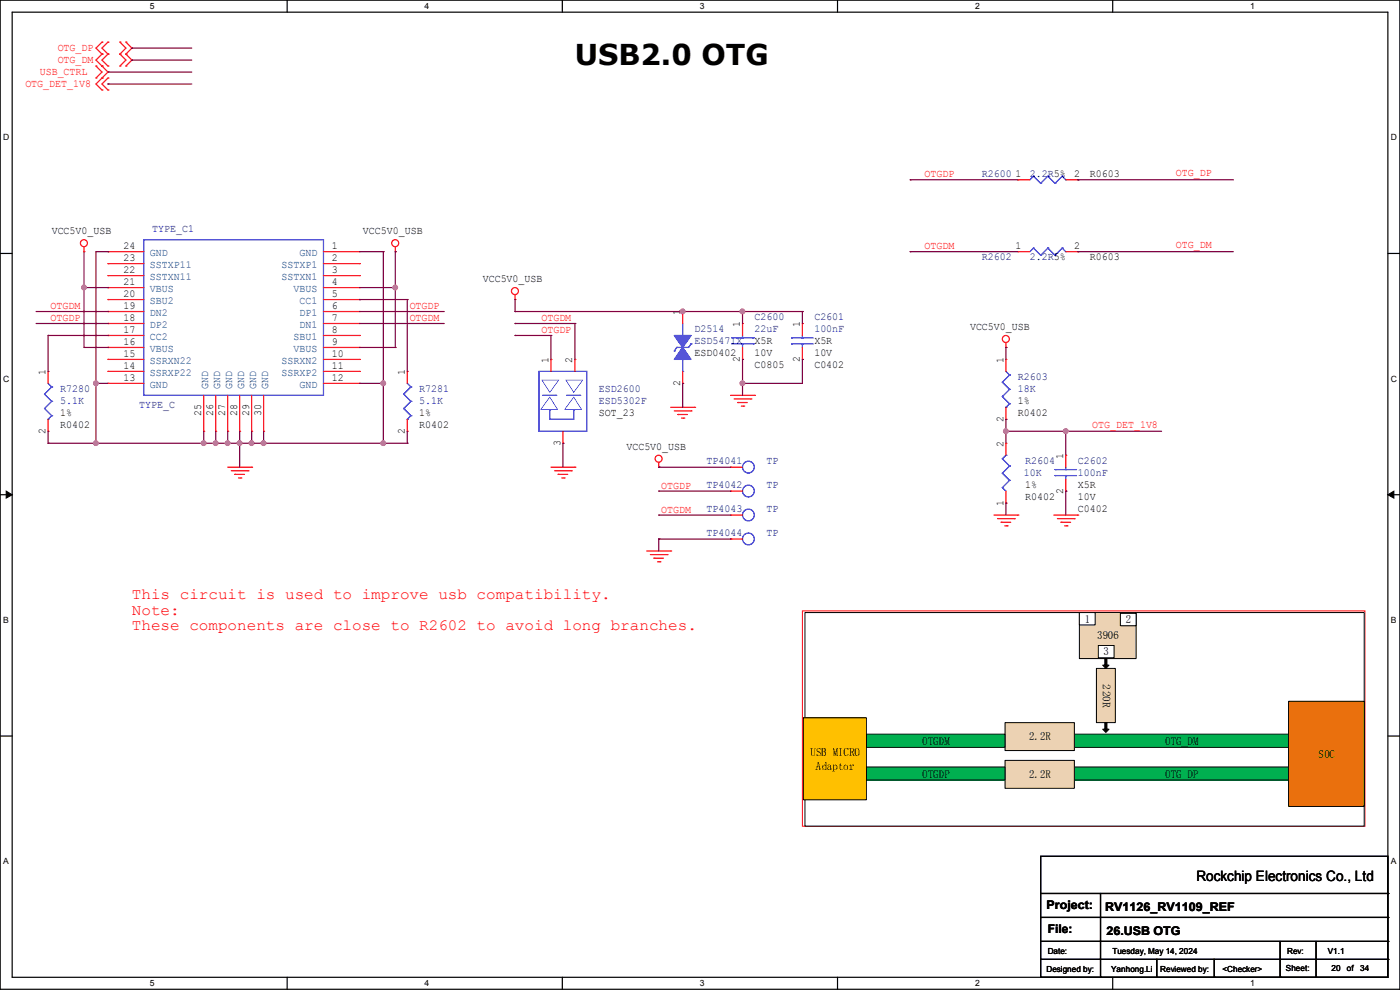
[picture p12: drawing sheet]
<svg xmlns="http://www.w3.org/2000/svg" width="297mm" height="210mm" viewBox="0 0 297 210" stroke-linecap="round" stroke-linejoin="round" font-family="sans-serif">
<path d="M0 0h297v209.8h-297zM2.6 2.6h291.8v204.7h-291.8z" fill="none" stroke="#000" stroke-width=".25"/>
<g fill="#fff">
<path d="M31.7 .3h1v2h-1z"/>
<path d="M31.7 207.6h1v1.9h-1z"/>
</g>
<path d="M60.9 0v2.6M60.9 207.3v2.5" fill="none" stroke="#000" stroke-width=".25"/>
<g fill="#fff">
<path d="M90.1 .3h1v2h-1z"/>
<path d="M90.1 207.6h1v1.9h-1z"/>
</g>
<path d="M119.3 0v2.6M119.3 207.3v2.5" fill="none" stroke="#000" stroke-width=".25"/>
<g fill="#fff">
<path d="M148.5 .3h.9v2h-.9z"/>
<path d="M148.5 207.6h.9v1.9h-.9z"/>
</g>
<path d="M177.7 0v2.6M177.7 207.3v2.5" fill="none" stroke="#000" stroke-width=".25"/>
<g fill="#fff">
<path d="M206.8 .3h1v2h-1z"/>
<path d="M206.8 207.6h1v1.9h-1z"/>
</g>
<path d="M236.1 0v2.6M236.1 207.3v2.5" fill="none" stroke="#000" stroke-width=".25"/>
<g fill="#fff">
<path d="M265.2 .3h1v2h-1z"/>
<path d="M265.2 207.6h1v1.9h-1z"/>
<path d="M.7 28.2h1.2v1.9h-1.2z"/>
<path d="M295.1 28.2h1.2v1.9h-1.2z"/>
<path d="M.7 79.3h1.2v2h-1.2z"/>
<path d="M295.1 79.3h1.2v2h-1.2z"/>
</g>
<path d="M0 53.8h2.6M294.4 53.8h2.6" fill="none" stroke="#000" stroke-width=".25"/>
<g fill="#fff">
<path d="M.7 130.5h1.2v2h-1.2z"/>
<path d="M295.1 130.5h1.1v2h-1.1z"/>
</g>
<path d="M0 104.9h2.6M294.4 104.9h2.6" fill="none" stroke="#000" stroke-width=".25"/>
<path d="M1.3 104.2l1.3 .7-1.3 .8zM294.4 104.9l1.3-.7v1.5z" fill="#000" stroke="#000" stroke-width=".21"/>
<g fill="#fff">
<path d="M.7 181.7h1.2v2h-1.2z"/>
<path d="M295.1 181.7h1.1v2h-1.1z"/>
</g>
<path d="M0 156.1h2.6M294.4 156.1h2.6" fill="none" stroke="#000" stroke-width=".25"/>
<path d="M170.2 129.6h119.4v45.7h-119.4z" fill-rule="evenodd" fill="#fff" stroke="#f00" stroke-width=".21"/>
<path d="M170.8 129.9h118.6v45.3h-118.6z" fill-rule="evenodd" fill="#fff"/>
<path d="M170.8 129.9h118.6v45.3h-118.6z" fill="none" stroke="#000" stroke-width=".21"/>
<path d="M227.9 155.7h45.5v2.8h-45.5z" fill-rule="evenodd" fill="#00b050"/>
<path d="M227.9 155.7h45.5v2.8h-45.5z" fill="none" stroke="#000" stroke-width=".21"/>
<path d="M227.9 162.7h45.5v2.8h-45.5z" fill-rule="evenodd" fill="#00b050"/>
<path d="M227.9 162.7h45.5v2.8h-45.5z" fill="none" stroke="#000" stroke-width=".21"/>
<path d="M213.2 153.3h14.7v5.9h-14.7z" fill-rule="evenodd" fill="#ecd2b3"/>
<path d="M213.2 153.3h14.7v5.9h-14.7z" fill="none" stroke="#000" stroke-width=".21"/>
<path d="M213.2 161.3h14.7v5.9h-14.7z" fill-rule="evenodd" fill="#ecd2b3"/>
<path d="M213.2 161.3h14.7v5.9h-14.7z" fill="none" stroke="#000" stroke-width=".21"/>
<path d="M183.8 155.7h29.4v2.8h-29.4z" fill-rule="evenodd" fill="#00b050"/>
<path d="M183.8 155.7h29.4v2.8h-29.4z" fill="none" stroke="#000" stroke-width=".21"/>
<path d="M183.8 162.7h29.4v2.8h-29.4z" fill-rule="evenodd" fill="#00b050"/>
<path d="M183.8 162.7h29.4v2.8h-29.4z" fill="none" stroke="#000" stroke-width=".21"/>
<path d="M170.4 152.2h13.4v17.5h-13.4z" fill-rule="evenodd" fill="#ffc000"/>
<path d="M170.4 152.2h13.4v17.5h-13.4z" fill="none" stroke="#000" stroke-width=".21"/>
<path d="M232.6 141.8h4v11.5h-4z" fill-rule="evenodd" fill="#ecd2b3"/>
<path d="M232.6 141.8h4v11.5h-4z" fill="none" stroke="#000" stroke-width=".21"/>
<path d="M229 129.9h12v9.8h-12z" fill-rule="evenodd" fill="#ecd2b3"/>
<path d="M229 129.9h12v9.8h-12z" fill="none" stroke="#000" stroke-width=".21"/>
<path d="M233 136.9h3.3v2.6h-3.3z" fill-rule="evenodd" fill="#fff"/>
<path d="M233 136.9h3.3v2.6h-3.3z" fill="none" stroke="#000" stroke-width=".21"/>
<path d="M229 129.9h3.3v2.7h-3.3z" fill-rule="evenodd" fill="#fff"/>
<path d="M229 129.9h3.3v2.7h-3.3z" fill="none" stroke="#000" stroke-width=".21"/>
<path d="M237.7 130.1h3.3v2.6h-3.3z" fill-rule="evenodd" fill="#fff"/>
<path d="M237.7 130.1h3.3v2.6h-3.3z" fill="none" stroke="#000" stroke-width=".21"/>
<path d="M273.4 148.8h16v22.3h-16z" fill-rule="evenodd" fill="#ea700d"/>
<path d="M234.4 139.7h.4v1.4h.5l-.7 .7-.7-.7h.5zM234.4 153.3h.4v1.4h.5l-.7 .7-.7-.7h.5zM273.4 148.8h16v22.3h-16z" fill="none" stroke="#000" stroke-width=".21"/>
<g fill="#000">
<path d="M234.4 153.3h.4v1.4h.5l-.7 .7-.7-.7h.5z" fill-rule="evenodd"/>
<path d="M234.4 139.7h.4v1.4h.5l-.7 .7-.7-.7h.5z" fill-rule="evenodd"/>
</g>
<g fill="none" stroke="#f00" stroke-width=".25">
<path d="M20.4 16.6h.1M20.4 14h.1M20.4 14l1.2 1.3-1.2 1.3M21.6 11.5h.1M21.6 8.9h.1M21.6 14h.1M21.6 16.6h.1M21.6 19.1h.1M21.6 11.5l-1.2 1.2 2.5 2.6-2.5 2.5 1.2 1.3M21.6 8.9l-1.2 1.3 1.2 1.3M22.9 11.5h.1M22.9 8.9h.1"/>
<path d="M22.9 14h.1M22.9 19.1h.1M22.9 16.6h.1M22.9 8.9l-1.3 1.3 1.3 1.3M22.9 16.6l-1.3 1.2 1.3 1.3M22.9 11.5l-1.3 1.2 1.3 1.3M25.4 11.5h.1M25.4 8.9h.1M25.4 14h.1M25.4 8.9l1.3 1.3-1.3 1.3M25.4 11.5l1.3 1.2-1.3 1.3M26.7 8.9h.1"/>
<path d="M26.7 11.5h.1M26.7 14h.1M26.7 8.9l1.3 1.3-1.3 1.3M26.7 11.5l1.3 1.2-1.3 1.3M215.9 38.1h.1M215.9 38.1h2.6M226.1 38.1h2.5M228.6 38.1h.1M17.8 53.4h.1M17.8 52.4v1M22.9 53.4h.1M22.9 58.5h.1"/>
<path d="M22.9 55.9h.1M22.9 53.4h7.6M22.9 55.9h7.6M22.9 58.5h7.6M68.6 53.4h7.6M68.6 55.9h7.6M68.6 58.5h7.6M76.2 53.4h.1M76.2 55.9h.1M76.2 58.5h.1M83.9 53.4h.1M83.9 52.4v1"/>
<path d="M215.9 53.4h.1M215.9 53.4h2.6M226.1 53.4h2.5M228.6 53.4h.1M10.2 78.8h.1M10.2 78.8v2.5M22.9 61h.1M22.9 68.6h.1M22.9 66.1h.1M22.9 71.2h.1M22.9 76.2h.1M22.9 78.8h.1"/>
<path d="M22.9 63.5h.1M22.9 73.7h.1M22.9 61h7.6M22.9 63.5h7.6M22.9 66.1h7.6M22.9 68.6h7.6M22.9 71.2h7.6M22.9 73.7h7.6M22.9 76.2h7.6M22.9 78.8h7.6M68.6 61h7.6M68.6 63.5h7.6"/>
<path d="M68.6 66.1h7.6M68.6 68.6h7.6M68.6 71.2h7.6M68.6 73.7h7.6M68.6 76.2h7.6M68.6 78.8h7.6M76.2 61h.1M76.2 63.5h.1M76.2 66.1h.1M76.2 68.6h.1M76.2 71.2h.1M76.2 73.7h.1"/>
<path d="M76.2 76.2h.1M76.2 78.8h.1M86.4 78.8h.1M86.4 78.8v2.5M109.3 63.5h.1M109.3 62.5v1M116.9 76.2h.1M116.9 76.2v2.6M122 76.2h.1M122 76.2v2.6M144.8 66.1h.1M144.8 66.1v2.5"/>
<path d="M144.8 78.8v2.5M157.5 68.6h.1M157.5 76.2h.1M157.5 68.6v2.6M157.5 73.7v2.5M170.2 68.6h.1M170.2 76.2h.1M170.2 68.6v2.6M170.2 73.7v2.5M213.4 73.7h.1M213.4 76.2h.1M213.4 72.7v1"/>
<path d="M213.4 76.2v2.6M10.2 91.5h.1M10.2 88.9v2.6M22.9 81.3h.1M22.9 81.3h7.6M43.2 91.5h.1M43.2 83.9v7.6M45.8 91.5h.1M45.8 83.9v7.6M48.3 91.5h.1M48.3 99.1h5.1M48.3 83.9v7.6"/>
<path d="M49.1 99.9h3.5M50.8 91.5h.1M50.8 83.9v7.6M52.6 99.9h.1M53.4 99.1h.1M53.4 91.5h.1M53.4 83.9v7.6M55.9 91.5h.1M55.9 83.9v7.6M68.6 81.3h7.6M76.2 81.3h.1M86.4 91.5h.1"/>
<path d="M86.4 88.9v2.6M116.9 99.1h5.1M117.6 99.9h3.6M119.4 94h.1M119.4 91.5v2.5M121.2 99.9h.1M122 99.1h.1M139.7 99.1h.1M139.7 98.1v1M142.3 86.4h5.1M143 87.2h3.6M143.8 87.9h.1"/>
<path d="M143.8 87.9h2M144.6 88.7h.5M144.8 81.3h.1M145.1 88.7h.1M146.6 87.2h.1M147.4 86.4h.1M155 99.1h.1M155 99.1h2.5M155 83.9h5.1M155.7 84.6h3.6M156.5 85.4h.1M156.5 85.4h2"/>
<path d="M157.3 86.1h.5M157.8 86.1h.1M159.3 84.6h.1M160.1 83.9h.1M213.4 88.9h.1M213.4 94h.1M213.4 86.4v2.5M213.4 94v2.6M226.1 96.6h.1M226.1 96.6v2.5M49.8 100.6h.1M49.8 100.6h2.1"/>
<path d="M50.6 101.4h.5M51.1 101.4h.1M118.4 100.6h.1M118.4 100.6h2M119.2 101.4h.5M119.7 101.4h.1M137.2 116.9h5.1M138 117.6h3.5M138.7 118.4h.1M138.7 118.4h2.1M139.5 119.2h.5M140 119.2h.1"/>
<path d="M141.5 117.6h.1M142.3 116.9h.1M155 104.2h.1M155 109.3h.1M155 114.3h.1M155 109.3h2.5M155 104.2h2.5M155 114.3h2.5M210.9 109.3h5M211.6 110h3.6M212.4 110.8h.1M212.4 110.8h2"/>
<path d="M213.1 111.5h.6M213.4 106.7h.1M213.4 104.2v2.5M213.7 111.5h.1M215.2 110h.1M215.9 109.3h.1M223.6 109.3h5M224.3 110h3.6M225.1 110.8h.1M225.1 110.8h2M225.8 111.5h.6M226.1 104.2h.1"/>
<path d="M226.1 101.6v2.6M226.4 111.5h.1M227.9 110h.1M228.6 109.3h.1"/>
<circle cx="17.8" cy="51.6" r=".74"/>
<circle cx="83.8" cy="51.6" r=".74"/>
<circle cx="109.2" cy="61.7" r=".74"/>
<circle cx="213.4" cy="71.9" r=".74"/>
<circle cx="139.7" cy="97.3" r=".74"/>
</g>
<g fill="none" stroke="#000" stroke-width=".25">
<path d="M220.8 181.7h73.6v25.6h-73.6zM220.8 189.5h73.6M220.8 194.6h73.6M220.8 199.7h73.6M233.5 189.5v17.8M271.6 199.7v7.6M279.2 199.7v7.6M294.4 189.5h.1M294.4 194.6h.1M294.4 199.7h.1M220.8 203.5h73.6M233.5 207.3h.1"/>
<path d="M245.4 207.3h.1M245.4 203.5v3.8M257.6 207.3h.1M257.6 203.5v3.8M271.6 207.3h.1M279.2 207.3h.1M294.4 203.5h.1"/>
</g>
<g fill="none" stroke="#00f" stroke-width=".25">
<path d="M219.2 37.4h.1M219.2 37.4l-.7 .7M219.2 37.4l1.6 1.5M220.8 38.9h.1M222.3 37.4h.1M222.3 37.4l-1.5 1.5M222.3 37.4l1.5 1.5M223.8 38.9h.1M225.3 37.4h.1M225.3 37.4l-1.5 1.5M225.3 37.4l.8 .7M226.1 38.1h.1"/>
<path d="M30.5 50.8h38.1v33.1h-38.1zM219.2 52.6h.1M219.2 52.6l-.7 .8M219.2 52.6l1.6 1.5M220.8 54.1h.1M222.3 52.6h.1M222.3 52.6l-1.5 1.5M222.3 52.6l1.5 1.5M223.8 54.1h.1M225.3 52.6h.1M225.3 52.6l-1.5 1.5M225.3 52.6l.8 .8"/>
<path d="M226.1 53.4h.1M114.3 78.8h10.2v12.7h-10.2zM143 74.5h.1M143.6 73.7h.1M143.6 73.7l-.6 .8M144.8 71.2h.1M144.8 78.8h.1M144.8 68.6v2.6M144.8 76.2v2.6M146.6 72.9h.1M146.6 72.9l-.5 .8h-2.5M155.2 72.9h4.6"/>
<path d="M155.2 71.7h4.6M157.5 71.7h.1M157.5 72.9h.1M157.5 71.2v.5M157.5 72.9v.8M159.8 72.9h.1M159.8 71.7h.1M167.9 72.9h.1M167.9 71.7h.1M167.9 72.9h4.6M167.9 71.7h4.6M170.2 71.7h.1"/>
<path d="M170.2 72.9h.1M170.2 71.2v.5M170.2 72.9v.8M213.4 78.8l.8 .7M214.2 79.5h.1M214.2 79.5l-1.6 1.6M9.4 83.6h.1M9.4 86.7h.1M9.4 83.6l1.6 1.5M9.4 86.7l1.6 1.5M10.2 88.9h.1M10.2 81.3l.8 .8"/>
<path d="M11 82.1h.1M11 85.1h.1M11 88.2h.1M11 82.1l-1.6 1.5M11 85.1l-1.6 1.6M11 88.2l-.8 .7M85.6 83.6h.1M85.6 86.7h.1M85.6 83.6l1.6 1.5M85.6 86.7l1.6 1.5M86.4 88.9h.1M86.4 81.3l.8 .8"/>
<path d="M87.2 82.1h.1M87.2 85.1h.1M87.2 88.2h.1M87.2 82.1l-1.6 1.5M87.2 85.1l-1.6 1.6M87.2 88.2l-.8 .7M114.9 80.6h3.8l-2.1 2.8zM115.1 83.9h2.8M116.6 84.1l1.8 2.8h-3.8zM116.6 86.9v2h5.1v-2M116.6 86.9h.1M117.9 83.9h.1"/>
<path d="M119.9 80.6h3.8l-2 2.8zM120.2 83.9h2.8M121.7 84.1l1.8 2.8h-3.8zM121.7 86.9h.1M123 83.9h.1M212.6 81.1h.1M212.6 84.1h.1M212.6 97.3h.1M212.6 81.1l1.6 1.5M212.6 84.1l1.6 1.5M212.6 97.3l1.6 1.5M213.4 86.4h.1"/>
<path d="M213.4 96.6h.1M213.4 96.6l-.8 .7M214.2 82.6h.1M214.2 85.6h.1M214.2 98.8h.1M214.2 82.6l-1.6 1.5M214.2 85.6l-.8 .8M214.2 98.8l-1.6 1.6M223.8 99.6h.1M223.8 99.6h4.6M226.1 99.6h.1M226.1 99.1v.5"/>
<path d="M212.6 103.4h.1M212.6 100.4h.1M212.6 103.4l.8 .8M212.6 100.4l1.6 1.5M214.2 101.9h.1M214.2 101.9l-1.6 1.5M223.8 100.9h.1M223.8 100.9h4.6M226.1 100.9h.1M226.1 100.9v.7"/>
<circle cx="158.8" cy="99.1" r="1.25"/>
<circle cx="158.8" cy="114.3" r="1.25"/>
<circle cx="158.8" cy="109.2" r="1.25"/>
<circle cx="158.8" cy="104.2" r="1.25"/>
</g>
<g fill="#00f" stroke="#00f" stroke-width=".25">
<path d="M143 71.2h3.6l-1.8 2.5z" fill-rule="evenodd"/>
<path d="M144.8 73.7l1.8 2.5h-3.6z" fill-rule="evenodd"/>
</g>
<g fill="none" stroke="#800040" stroke-width=".25">
<path d="M22.9 15.3h.1M22.9 17.8h.1M22.9 15.3h17.8M22.9 17.8h17.8M28 10.2h.1M28 12.7h.1M28 10.2h12.7M28 12.7h12.7M193.1 38.1h.1M193.1 38.1h22.8M228.6 38.1h.1M228.6 38.1h33.1"/>
<path d="M17.8 53.4v20.3h5.1M22.9 53.4h.1M22.9 53.4h-2.5v40.6M76.2 53.4h5.1M81.3 53.4h.1M81.3 53.4v40.6M83.9 53.4h.1M83.9 53.4v20.3M193.1 53.4h.1M193.1 53.4h22.8M228.6 53.4h.1M228.6 53.4h33.1"/>
<path d="M7.7 66.1h15.2M7.7 68.6h15.2M10.2 71.2h.1M10.2 71.2h12.7M10.2 71.2v7.6M17.8 61h.1M17.8 61h5.1M22.9 61h.1M22.9 73.7h.1M22.9 66.1h.1M22.9 68.6h.1M22.9 71.2h.1"/>
<path d="M76.2 63.5h.1M76.2 66.1h17.8M76.2 68.6h17.8M76.2 61h7.7M76.2 73.7h7.7M76.2 63.5h10.2M83.9 73.7h.1M83.9 61h.1M86.4 63.5h.1M86.4 63.5v15.3M94 66.1h.1M94 68.6h.1"/>
<path d="M109.3 68.6h.1M109.3 71.2h.1M109.3 66.1h.1M109.3 66.1h60.9M109.3 68.6h12.7M109.3 71.2h7.6M109.3 63.5v2.6M116.9 71.2h.1M116.9 71.2v5M122 68.6h.1M122 68.6v7.6M144.8 66.1h.1"/>
<path d="M157.5 76.2h.1M157.5 66.1h.1M157.5 66.1v2.5M157.5 76.2v7.7M170.2 66.1h.1M170.2 76.2h.1M170.2 66.1v2.5M170.2 76.2v5.1h-12.7M213.4 73.7h.1M213.4 73.7v2.5M10.2 94h.1M10.2 94h76.2"/>
<path d="M10.2 91.5v2.5M20.4 81.3h.1M20.4 94h.1M20.4 81.3h2.5M43.2 94h.1M43.2 91.5v2.5M45.8 94h.1M45.8 91.5v2.5M48.3 94h.1M48.3 91.5v2.5M50.8 94h.1M50.8 91.5v7.6"/>
<path d="M53.4 94h.1M53.4 91.5v2.5M55.9 94h.1M55.9 91.5v2.5M76.2 81.3h5.1M81.3 81.3h.1M81.3 94h.1M86.4 94h.1M86.4 91.5v2.5M119.4 94h.1M119.4 94v5.1M139.7 99.1h.1"/>
<path d="M139.7 99.1h15.3M144.8 81.3h.1M144.8 81.3v5.1M157.5 81.3h.1M213.4 91.5h.1M213.4 88.9h.1M213.4 91.5h33M213.4 88.9v5.1M226.1 91.5h.1M226.1 91.5v5.1M139.7 104.2h.1M139.7 109.3h.1"/>
<path d="M139.7 114.3h.1M139.7 104.2h15.3M139.7 109.3h15.3M139.7 114.3h15.3M139.7 114.3v2.6M213.4 106.7h.1M213.4 106.7v2.6M226.1 104.2h.1M226.1 104.2v5.1"/>
</g>
<g fill="#f0f" stroke="#f0f" stroke-width=".25">
<circle cx="157.5" cy="81.3" r=".49"/>
<circle cx="226.1" cy="91.5" r=".49"/>
<circle cx="213.4" cy="91.5" r=".49"/>
<circle cx="83.8" cy="61" r=".49"/>
<circle cx="17.8" cy="61" r=".49"/>
<circle cx="144.8" cy="66.1" r=".49"/>
<circle cx="157.5" cy="66.1" r=".49"/>
<circle cx="20.3" cy="94" r=".49"/>
<circle cx="43.2" cy="94" r=".49"/>
<circle cx="81.3" cy="81.3" r=".49"/>
<circle cx="45.7" cy="94" r=".49"/>
<circle cx="48.3" cy="94" r=".49"/>
<circle cx="50.8" cy="94" r=".49"/>
<circle cx="53.4" cy="94" r=".49"/>
<circle cx="55.9" cy="94" r=".49"/>
<circle cx="81.3" cy="94" r=".49"/>
<circle cx="20.3" cy="81.3" r=".49"/>
</g>
<text font-size="6.1" x="122" y="13.8">USB2.0 OTG</text>
<g font-size="3.3" fill="#f00">
<text x="28" y="127.1">This circuit is used to improve usb compatibility.</text>
<text x="28" y="130.4">Note:</text>
<text x="28" y="133.7">These components are close to R2602 to avoid long branches.</text>
</g>
<text font-size="3" x="253.8" y="186.9">Rockchip Electronics Co., Ltd</text>
<g font-size="2.5">
<text x="222" y="192.9">Project:</text>
<text x="222.3" y="198">File:</text>
<text x="234.5" y="193.2">RV1126_RV1109_REF</text>
<text x="234.7" y="198.2">26.USB OTG</text>
</g>
<g font-size="2.4">
<text x="230.2" y="132.1">1</text>
<text x="232.7" y="135.6">3906</text>
<text x="238.8" y="132.2">2</text>
<text x="234.1" y="139">3</text>
<text x="171.9" y="160.3">USB MICRO</text>
<text x="195.7" y="157.9">OTGDM</text>
<text x="218.3" y="157.1">2.2R</text>
<text x="247.2" y="157.9">OTG_DM</text>
<text x="279.7" y="160.7">SOC</text>
<text x="173" y="163.2">Adaptor</text>
<text x="195.7" y="164.9">OTGDP</text>
<text x="218.3" y="165.1">2.2R</text>
<text x="247.2" y="164.9">OTG_DP</text>
</g>
<g font-size="2.3" fill="#f00">
<text x="12.2" y="10.8">OTG_DP</text>
<text x="8.4" y="15.9">USB_CTRL</text>
<text x="12.2" y="13.3">OTG_DM</text>
<text x="5.4" y="18.4">OTG_DET_1V8</text>
<text x="196.1" y="37.6">OTGDP</text>
<text x="249.5" y="37.4">OTG_DP</text>
<text x="196.1" y="52.9">OTGDM</text>
<text x="249.5" y="52.7">OTG_DM</text>
<text x="10.7" y="65.6">OTGDM</text>
<text x="86.9" y="65.6">OTGDP</text>
<text x="10.7" y="68.1">OTGDP</text>
<text x="86.9" y="68.1">OTGDM</text>
<text x="114.9" y="68.1">OTGDM</text>
<text x="114.9" y="70.7">OTGDP</text>
<text x="231.7" y="90.8">OTG_DET_1V8</text>
<text x="140.3" y="103.7">OTGDP</text>
<text x="140.3" y="108.8">OTGDM</text>
</g>
<g font-size="2.3" fill="#000080">
<text x="208.3" y="37.5">R2600</text>
<text x="218.5" y="37.5">2.2R5%</text>
<text x="32.3" y="49.1">TYPE_C1</text>
<text x="208.3" y="55.2">R2602</text>
<text x="218.5" y="55.2">2.2R5%</text>
<text x="147.4" y="70.5">D2514</text>
<text x="160.1" y="67.9">C2600</text>
<text x="160.1" y="70.5">22uF</text>
<text x="172.8" y="67.9">C2601</text>
<text x="172.8" y="70.5">100nF</text>
<text x="147.4" y="73">ESD5471X</text>
<text x="12.7" y="83.2">R7280</text>
<text x="88.9" y="83.2">R7281</text>
<text x="127" y="83.2">ESD2600</text>
<text x="215.9" y="80.6">R2603</text>
<text x="215.9" y="83.2">18K</text>
<text x="12.7" y="85.7">5.1K</text>
<text x="29.5" y="86.5">TYPE_C</text>
<text x="88.9" y="85.7">5.1K</text>
<text x="127" y="85.7">ESD5302F</text>
<text x="149.9" y="98.4">TP4041</text>
<text x="162.6" y="98.4">TP</text>
<text x="217.2" y="101">10K</text>
<text x="217.5" y="98.4">R2604</text>
<text x="228.6" y="98.4">C2602</text>
<text x="228.6" y="101">100nF</text>
<text x="149.9" y="103.5">TP4042</text>
<text x="162.6" y="103.5">TP</text>
<text x="149.9" y="108.6">TP4043</text>
<text x="149.9" y="113.7">TP4044</text>
<text x="162.6" y="108.6">TP</text>
<text x="162.6" y="113.7">TP</text>
</g>
<g font-size="2.3">
<text x="215.4" y="37.6">1</text>
<text x="227.9" y="37.6">2</text>
<text x="231.2" y="37.5">R0603</text>
<text x="11" y="49.7">VCC5V0_USB</text>
<text x="26.2" y="52.8">24</text>
<text x="70.4" y="52.8">1</text>
<text x="77" y="49.7">VCC5V0_USB</text>
<text x="215.4" y="52.8">1</text>
<text x="227.9" y="52.8">2</text>
<text x="26.2" y="57.9">22</text>
<text x="26.2" y="55.4">23</text>
<text x="70.4" y="55.4">2</text>
<text x="70.4" y="57.9">3</text>
<text x="102.4" y="59.8">VCC5V0_USB</text>
<text x="231.2" y="55.2">R0603</text>
<text x="26.2" y="60.5">21</text>
<text x="26.2" y="65.5">19</text>
<text x="26.2" y="63">20</text>
<text x="70.4" y="60.5">4</text>
<text x="70.4" y="63">5</text>
<text x="70.4" y="65.5">6</text>
<text x="26.2" y="68.1">18</text>
<text x="26.2" y="70.6">17</text>
<text x="70.4" y="68.1">7</text>
<text x="70.4" y="70.6">8</text>
<text x="144.3" y="66.8" transform="rotate(-90 144.3 66.8)">1</text>
<text x="157" y="69.4" transform="rotate(-90 157 69.4)">1</text>
<text x="169.7" y="69.4" transform="rotate(-90 169.7 69.4)">1</text>
<text x="205.8" y="70">VCC5V0_USB</text>
<text x="26.2" y="75.7">15</text>
<text x="26.2" y="73.2">16</text>
<text x="70.4" y="73.2">9</text>
<text x="70.4" y="75.7">10</text>
<text x="116.3" y="77" transform="rotate(-90 116.3 77)">1</text>
<text x="121.4" y="77" transform="rotate(-90 121.4 77)">2</text>
<text x="147.4" y="75.6">ESD0402</text>
<text x="157" y="76.8" transform="rotate(-90 157 76.8)">2</text>
<text x="160.1" y="73">X5R</text>
<text x="160.1" y="75.6">10V</text>
<text x="169.7" y="76.8" transform="rotate(-90 169.7 76.8)">2</text>
<text x="172.8" y="73">X5R</text>
<text x="172.8" y="75.6">10V</text>
<text x="212.9" y="77" transform="rotate(-90 212.9 77)">1</text>
<text x="9.7" y="79.5" transform="rotate(-90 9.7 79.5)">1</text>
<text x="26.2" y="80.8">13</text>
<text x="26.2" y="78.2">14</text>
<text x="70.4" y="78.2">11</text>
<text x="70.4" y="80.8">12</text>
<text x="85.9" y="79.5" transform="rotate(-90 85.9 79.5)">1</text>
<text x="144.3" y="81.8" transform="rotate(-90 144.3 81.8)">2</text>
<text x="160.1" y="78.1">C0805</text>
<text x="172.8" y="78.1">C0402</text>
<text x="12.7" y="88.3">1%</text>
<text x="42.7" y="88.2" transform="rotate(-90 42.7 88.2)">25</text>
<text x="45.2" y="88.2" transform="rotate(-90 45.2 88.2)">26</text>
<text x="47.8" y="88.2" transform="rotate(-90 47.8 88.2)">27</text>
<text x="50.3" y="88.2" transform="rotate(-90 50.3 88.2)">28</text>
<text x="52.8" y="88.2" transform="rotate(-90 52.8 88.2)">29</text>
<text x="55.4" y="88.2" transform="rotate(-90 55.4 88.2)">30</text>
<text x="88.9" y="88.3">1%</text>
<text x="127" y="88.3">SOT_23</text>
<text x="212.9" y="89.5" transform="rotate(-90 212.9 89.5)">2</text>
<text x="215.9" y="88.3">R0402</text>
<text x="215.9" y="85.7">1%</text>
<text x="9.7" y="92" transform="rotate(-90 9.7 92)">2</text>
<text x="12.7" y="90.8">R0402</text>
<text x="85.9" y="92" transform="rotate(-90 85.9 92)">2</text>
<text x="88.9" y="90.8">R0402</text>
<text x="118.9" y="94.5" transform="rotate(-90 118.9 94.5)">3</text>
<text x="132.9" y="95.4">VCC5V0_USB</text>
<text x="212.9" y="94.8" transform="rotate(-90 212.9 94.8)">2</text>
<text x="225.6" y="97.3" transform="rotate(-90 225.6 97.3)">1</text>
<text x="212.9" y="107.2" transform="rotate(-90 212.9 107.2)">1</text>
<text x="217.5" y="106">R0402</text>
<text x="217.5" y="103.5">1%</text>
<text x="225.6" y="104.7" transform="rotate(-90 225.6 104.7)">2</text>
<text x="228.6" y="103.5">X5R</text>
<text x="228.6" y="106">10V</text>
<text x="228.6" y="108.6">C0402</text>
<text x="234" y="145.2" transform="rotate(90 234 145.2)">220R</text>
</g>
<g font-size="2.3" fill="#004080">
<text x="31.8" y="54.3">GND</text>
<text x="31.8" y="59.4">SSTXN11</text>
<text x="31.8" y="56.9">SSTXP11</text>
<text x="59.7" y="56.9">SSTXP1</text>
<text x="59.7" y="59.4">SSTXN1</text>
<text x="63.5" y="54.3">GND</text>
<text x="31.8" y="61.9">VBUS</text>
<text x="31.8" y="64.5">SBU2</text>
<text x="62.3" y="61.9">VBUS</text>
<text x="63.5" y="64.5">CC1</text>
<text x="31.8" y="69.6">DP2</text>
<text x="31.8" y="67">DN2</text>
<text x="63.5" y="67">DP1</text>
<text x="63.5" y="69.6">DN1</text>
<text x="31.8" y="72.1">CC2</text>
<text x="31.8" y="77.2">SSRXN22</text>
<text x="31.8" y="74.6">VBUS</text>
<text x="59.7" y="77.2">SSRXN2</text>
<text x="62.3" y="72.1">SBU1</text>
<text x="62.3" y="74.6">VBUS</text>
<text x="31.8" y="82.3">GND</text>
<text x="31.8" y="79.7">SSRXP22</text>
<text x="44.2" y="82.6" transform="rotate(-90 44.2 82.6)">GND</text>
<text x="46.7" y="82.6" transform="rotate(-90 46.7 82.6)">GND</text>
<text x="49.3" y="82.6" transform="rotate(-90 49.3 82.6)">GND</text>
<text x="51.8" y="82.6" transform="rotate(-90 51.8 82.6)">GND</text>
<text x="54.4" y="82.6" transform="rotate(-90 54.4 82.6)">GND</text>
<text x="56.9" y="82.6" transform="rotate(-90 56.9 82.6)">GND</text>
<text x="59.7" y="79.7">SSRXP2</text>
<text x="63.5" y="82.3">GND</text>
</g>
<g font-size="1.8">
<text x="31.8" y="1.9">5</text>
<text x="90.1" y="1.9">4</text>
<text x="148.5" y="1.9">3</text>
<text x="206.8" y="1.9">2</text>
<text x="265.2" y="1.9">1</text>
<text x=".7" y="29.8">D</text>
<text x="295.1" y="29.8">D</text>
<text x=".7" y="80.9">C</text>
<text x="295.1" y="80.9">C</text>
<text x=".7" y="132.1">B</text>
<text x="295.1" y="132.1">B</text>
<text x=".7" y="183.3">A</text>
<text x="295.1" y="183.3">A</text>
<text x="222.3" y="202.3">Date:</text>
<text x="236" y="202.3">Tuesday, May 14, 2024</text>
<text x="273.1" y="202.3">Rev:</text>
<text x="281.7" y="202.3">V1.1</text>
<text x="31.8" y="209.2">5</text>
<text x="90.1" y="209.2">4</text>
<text x="148.5" y="209.2">3</text>
<text x="206.8" y="209.2">2</text>
<text x="222" y="206.1">Designed by:</text>
<text x="235.7" y="206.1">Yanhong.Li</text>
<text x="246.1" y="206.1">Reviewed by:</text>
<text x="259.4" y="206.1">&lt;Checker&gt;</text>
<text x="265.2" y="209.2">1</text>
<text x="272.8" y="205.9">Sheet:</text>
<text x="282.5" y="205.9">20</text>
<text x="285.7" y="205.9">of</text>
<text x="288.6" y="205.9">34</text>
</g>
</svg>
